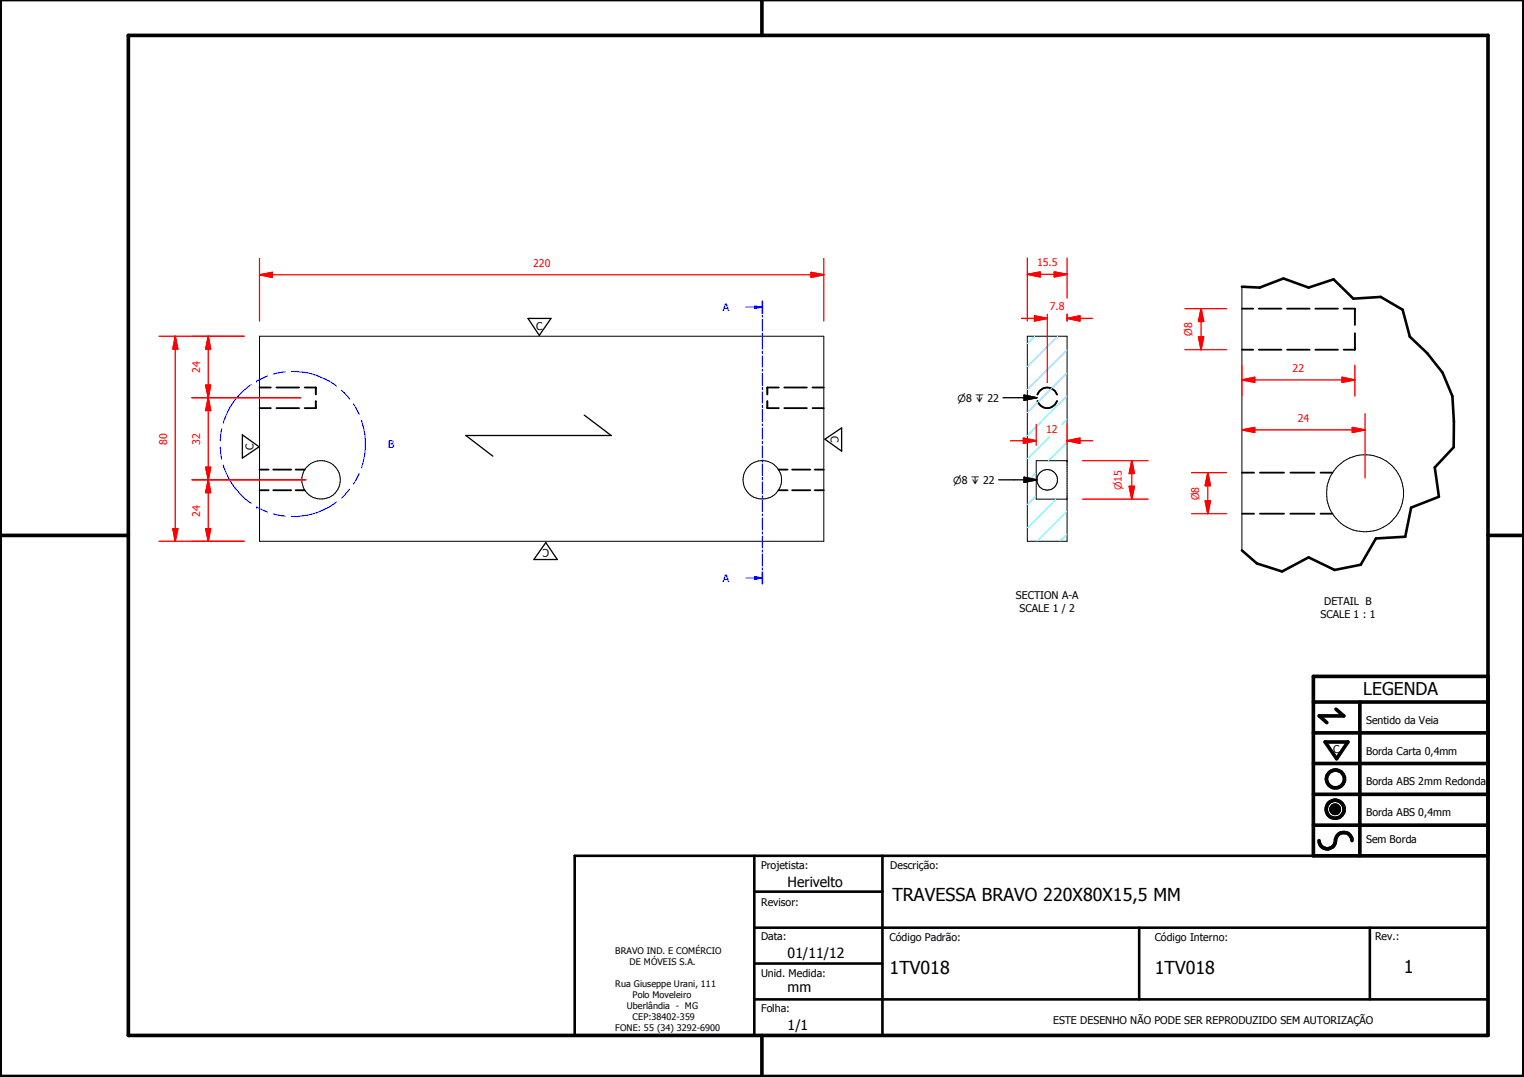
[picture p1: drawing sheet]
<svg xmlns="http://www.w3.org/2000/svg" width="297mm" height="210mm" viewBox="0 0 297 210" stroke-linecap="round" stroke-linejoin="round" font-family="sans-serif">
<g fill="none" stroke="#000" stroke-width=".35">
<path d="M50.6 75.5h2.2M50.6 79.5h2.2M53.9 75.5h4.4M53.9 79.5h4.4M59.4 75.5h2.1v1.4M61.5 78.2v1.3h-2.1M149.6 78.2v1.3h2.2M151.8 75.5h-2.2v1.4M152.9 75.5h4.4M152.9 79.5h4.4M158.4 75.5h2.2M158.4 79.5h2.2"/>
<path d="M202.2 76.9a2 2 0 0 1 1.9-1.4 2 2 0 0 1 1.9 1.4M202.2 78.1a2 2 0 0 0 1.9 1.4 2 2 0 0 0 1.9-1.4M242.1 60.2h2.2M242.1 68.2h2.2M245.4 60.2h4.4M245.4 68.2h4.4M250.9 60.2h4.4M250.9 68.2h4.4M256.4 60.2h4.4M256.4 68.2h4.4M261.9 60.2h2.2v3.1M264.1 64.9v3.3h-2.2"/>
<path d="M50.6 91.5h1.8M50.6 95.5h1.8M53.3 91.5h3.5M53.3 95.5h3.5M57.6 91.5h1.8M57.6 95.5h1.8M151.7 91.5h1.8M151.7 95.5h1.8M154.4 91.5h3.5M154.4 95.5h3.5M158.8 91.5h1.8M158.8 95.5h1.8"/>
<path d="M242.1 92.1h2.3M245.6 92.1h4.7M251.5 92.1h4.7M257.4 92.1h2.3M242.1 100.1h2.3M245.6 100.1h4.7M251.5 100.1h4.7M257.4 100.1h2.3"/>
</g>
<g fill="none" stroke="#000" stroke-width=".19">
<path d="M242.1 55.9v51.4M50.6 65.5h110v40h-110zM200.2 65.5h7.8v40h-7.8zM208 89.8h.1M208 89.8h-6v7.5h6M259.4 157.6l1.6 .1zM259.4 157.7l1.6 .1zM259.4 157.8l1.6 .1zM259.4 157.9h1.6v.1zM259.4 157.9l1.6 .1h-1.5zM259.4 157.6h1.6zM259.5 158h1.5z"/>
<path d="M259.5 158l1.4 .1zM259.5 157.5l1.5 .1zM259.5 158.1h1.4zM259.5 157.4l1.5 .1zM259.5 158.1l1.4 .1zM259.5 157.3l1.4 .1zM259.6 158.2h1.3zM259.6 158.2h1.2zM259.6 157.2l1.3 .1zM259.6 158.2l1.2 .1zM259.6 157.2h1.3zM259.7 158.3h1.1z"/>
<path d="M259.7 158.3l1 .1zM259.7 157.1l1.1 .1zM259.7 157.1h1.1zM259.8 158.4h.9zM259.8 158.4h.8zM259.8 157.1h1zM259.8 157.1h.9zM259.8 158.4l.8 .1zM259.8 157l.9 .1zM259.8 157h.8zM259.9 158.5h.7zM259.9 158.5h.6z"/>
<path d="M259.9 157h.7zM260 158.5h.5zM260 158.5h.4zM260 157h.6zM260.1 158.5h.3zM260.1 158.5h.2zM260.1 156.9l.4 .1zM260.1 156.9h.3zM260.1 156.9h.2z"/>
<circle cx="62.6" cy="93.5" r="3.7"/>
<circle cx="148.6" cy="93.5" r="3.7"/>
<circle cx="204.1" cy="93.5" r="2.01"/>
<circle cx="266.1" cy="96.1" r="7.5"/>
</g>
<path d="M242.1 55.9l3.4 .1 4.6-1.7 5 1.7 4.8-1.6 3.9 3.8 5.3-.3 4.3 2.5 1.4 5.2 3.4 3.2 3 3.8 1.9 4.6 .3 5-.1 5-3.6 3.9 .8 5.7-5.5 2.1-1.1 5.7-5.7 .3-3 5.2-5.1 1-5-2.5-5.2 2.8-4.9-1.6-2.9-2.5M112 166.8h178v35h-178zM147 173.8h25M147 166.8v35M172 166.8v35M147 194.8h143M147 180.8h143M147 187.8h25M222 180.8v14M267 180.8v14" fill="none" stroke="#000" stroke-width=".51"/>
<g fill="#000">
<path d="M259.4 157.6h1.6zM259.5 157.5l1.5 .1zM259.5 157.4l1.5 .1zM259.5 157.3l1.4 .1zM259.6 157.2l1.3 .1zM259.6 157.2h1.3zM259.7 157.1l1.1 .1zM259.7 157.1h1.1zM259.8 157.1h1zM259.8 157.1h.9zM259.8 157l.9 .1zM259.8 157h.8z"/>
<path d="M259.9 157h.7zM260 157h.6zM260.1 156.9l.4 .1zM260.1 156.9h.3zM260.1 156.9h.2zM260.1 158.5h.2zM260 158.5h.4zM260.1 158.5h.3zM259.9 158.5h.6zM260 158.5h.5zM259.8 158.4l.8 .1zM259.9 158.5h.7z"/>
<path d="M259.8 158.4h.8zM259.7 158.3l1 .1zM259.8 158.4h.9zM259.6 158.2l1.2 .1zM259.7 158.3h1.1zM259.6 158.2h1.2zM259.5 158.1l1.4 .1zM259.6 158.2h1.3zM259.5 158l1.4 .1zM259.5 158.1h1.4zM259.4 157.9l1.6 .1h-1.5zM259.5 158h1.5z"/>
<path d="M259.4 157.6l1.6 .1zM259.4 157.7l1.6 .1zM259.4 157.8l1.6 .1zM259.4 157.9h1.6v.1z"/>
</g>
<g fill="none" stroke="#000" stroke-width=".71">
<path d="M148.5 0v6.9M297 -.1v209.9h-297v-209.9M25 6.9h265v194.9h-265zM0 104.4h25M290 104.4h7M256 136.8h34M260.4 138.2l1.5 1.3h-4.8l1.5 1.3M265 136.8v30M290 131.8h-34v35h34M256 154.8h34M256 148.8h34M256 142.8h34"/>
<path d="M258.3 144.6h4.4l-2.2 3.3zM256 160.8h34M257.1 163.8a1.62 1.62 0 0 0 1.8 1.6 1.62 1.62 0 0 0 1.4-1.9 1.63 1.63 0 0 1 1.7-1.2 1.63 1.63 0 0 1 1.5 1.5M148.5 201.8v8"/>
<circle cx="260.2" cy="157.7" r="1.76"/>
<circle cx="260.2" cy="157.7" r=".82"/>
<circle cx="260.3" cy="151.8" r="1.76"/>
</g>
<g fill="none" stroke="#00f" stroke-width=".19">
<path d="M147.1 59.9h1.5M148.6 58.7v2.3M148.6 61.4v.4M148.6 62.2v2.4M148.6 64.9v.5M148.6 65.7v2.4M148.6 68.5v.4M148.6 69.3v2.3M148.6 72v.4M148.6 72.8v2.3M148.6 75.5v.4M148.6 76.3v2.3"/>
<path d="M148.6 79v.5M148.6 79.8v2.4M148.6 82.5v.5M148.6 83.4v2.2M148.6 86v.5M148.6 86.9v2.3M148.6 89.6v.4M148.6 90.4v2.3M148.6 93v.5M148.6 93.9v2.3M148.6 96.6v.5M148.6 97.5v2.2"/>
<path d="M148.6 100.1v.4M148.6 100.9v2.4M148.6 103.6v.5M148.6 104.5v2.3M148.6 107.1v.5M148.6 107.9v2.4M148.6 110.7v.4M148.6 111.5v2.3"/>
</g>
<path d="M148.6 58.7v2.3M148.6 111.5v2.3" fill="none" stroke="#00f" stroke-width=".3"/>
<path d="M147.1 59.6l1.5 .3-1.5 .2z" fill="#00f"/>
<path d="M145.4 59.9h1.7M147.1 59.6l1.5 .3-1.5 .2zM147.1 112.6h1.5" fill="none" stroke="#00f" stroke-width=".19"/>
<path d="M147.1 112.4l1.5 .2-1.5 .3z" fill="#00f"/>
<g fill="none" stroke="#00f" stroke-width=".19">
<path d="M49 74.9a13.9 13.9 0 0 0-5.5 7.6M50 74.3h.1M52.2 73.3l-2.2 1M55.6 72.5l-2.3 .4M56.8 72.4a13.8 13.8 0 0 1 8.8 2.9M66.5 76l1.7 1.8M68.9 78.7l1.1 2.1M42.9 87.1l.3 2.4M43.2 83.6l-.3 2.3M43.5 90.6a14 14 0 0 0 5.5 7.5M50 98.8h.1M50 98.8l2.2 1"/>
<path d="M65.6 97.8a14.2 14.2 0 0 1-8.8 2.9M68.2 95.3l-1.7 1.8M70 92.3l-1.1 2.1M70.4 81.9a13.9 13.9 0 0 1 0 9.3M53.3 100.2l2.3 .4M145.4 112.6h1.7M147.1 112.4l1.5 .2-1.5 .3z"/>
</g>
<g fill="none" stroke="#0ff" stroke-width=".19">
<path d="M201.7 65.5l-1.5 1.5M206.2 65.5l-6 6M208 72.7l-7.8 7.7M208 68.2l-7.8 7.7M208 77.2l-4.8 4.8M202 96.6l-1.8 1.8M202 92.1l-1.8 1.8M203.1 82.1l-2.9 2.8M204.5 85.1l-4.3 4.3M205.8 97.3l-5.6 5.6M208 99.6l-5.9 5.9M208 86.1l-3.7 3.7"/>
<path d="M208 81.7l-1.1 1M208 104.1l-1.5 1.4"/>
</g>
<path d="M50.6 53.6h2.5" fill="none" stroke="#f00" stroke-width=".25"/>
<path d="M50.6 53.6l2.5-.5v1z" fill="#f00"/>
<path d="M50.6 53.6l2.5-.5v1zM158.1 53.6h2.5" fill="none" stroke="#f00" stroke-width=".25"/>
<path d="M158.1 53.1l2.5 .5-2.5 .5z" fill="#f00"/>
<path d="M50.6 50.4v12.2M53.1 53.6h105M158.1 53.1l2.5 .5-2.5 .5zM160.6 50.4v12.2M40.6 65.5v2.5" fill="none" stroke="#f00" stroke-width=".25"/>
<path d="M40.6 65.5l.5 2.5h-1z" fill="#f00"/>
<path d="M40.6 65.5l.5 2.5h-1zM40.6 75.1v2.4" fill="none" stroke="#f00" stroke-width=".25"/>
<path d="M40.1 75.1h1l-.5 2.4z" fill="#f00"/>
<path d="M37.4 65.5h10.2M37.4 77.5h21.2M40.1 75.1h1l-.5 2.4zM40.6 68v7.1M40.6 103v2.5" fill="none" stroke="#f00" stroke-width=".25"/>
<path d="M40.1 103h1l-.5 2.5z" fill="#f00"/>
<path d="M40.6 93.5v2.5M40.1 103h1l-.5 2.5z" fill="none" stroke="#f00" stroke-width=".25"/>
<path d="M40.6 93.5l.5 2.5h-1z" fill="#f00"/>
<path d="M37.4 93.5h22.2M40.6 93.5l.5 2.5h-1zM40.6 91.1v2.4M40.6 96v7M37.4 105.5h10.2" fill="none" stroke="#f00" stroke-width=".25"/>
<path d="M40.1 91.1h1l-.5 2.4z" fill="#f00"/>
<path d="M40.6 77.5v2.5M40.1 91.1h1l-.5 2.4z" fill="none" stroke="#f00" stroke-width=".25"/>
<path d="M40.6 77.5l.5 2.5h-1z" fill="#f00"/>
<path d="M37.4 77.5h21.2M40.6 77.5l.5 2.5h-1zM37.4 93.5h22.2M40.6 80v11.1M34.2 103v2.5" fill="none" stroke="#f00" stroke-width=".25"/>
<path d="M33.7 103h1l-.5 2.5z" fill="#f00"/>
<path d="M34.2 65.5v2.5M33.7 103h1l-.5 2.5z" fill="none" stroke="#f00" stroke-width=".25"/>
<path d="M34.2 65.5l.5 2.5h-1z" fill="#f00"/>
<path d="M205.5 53.5h2.5M31 65.5h16.6M34.2 65.5l.5 2.5h-1zM34.2 68v35M31 105.5h16.6" fill="none" stroke="#f00" stroke-width=".25"/>
<path d="M102.9 62.1h4.5l-2.3 3.3zM47.2 84.8l3.3 2.3-3.3 2.2zM113.9 80.9l5.2 4h-28.3l5.3 4M160.8 85.6l3.2-2.2v4.5zM106.4 105.7l2.2 3.4h-4.5z" fill="none" stroke="#000" stroke-width=".25"/>
<path d="M205.5 53l2.5 .5-2.5 .5z" fill="#f00"/>
<path d="M200.2 53.5h2.5M205.5 53l2.5 .5-2.5 .5z" fill="none" stroke="#f00" stroke-width=".25"/>
<path d="M200.2 53.5l2.5-.5v1z" fill="#f00"/>
<path d="M200.2 53.5l2.5-.5v1zM200.2 50.3v12.3M202.7 53.5h2.8M208 50.3v7.8M201.6 62.1h2.5M208 61.3v1.3" fill="none" stroke="#f00" stroke-width=".25"/>
<path d="M201.6 61.6l2.5 .5-2.5 .5z" fill="#f00"/>
<path d="M201.6 61.6l2.5 .5-2.5 .5zM208 62.1h2.5" fill="none" stroke="#f00" stroke-width=".25"/>
<path d="M208 62.1l2.5-.5v1z" fill="#f00"/>
<path d="M199.1 62.1h2.5M204.1 61.3v13.2M208 62.1l2.5-.5v1zM208 61.3v1.3M210.5 62.1h2.5M220.6 94.8v2.5" fill="none" stroke="#f00" stroke-width=".25"/>
<path d="M220.1 94.8h1l-.5 2.5z" fill="#f00"/>
<path d="M220.1 94.8h1l-.5 2.5zM220.6 89.8v2.5" fill="none" stroke="#f00" stroke-width=".25"/>
<path d="M220.6 89.8l.5 2.5h-1z" fill="#f00"/>
<path d="M199.5 85.9h2.5M211 89.8h12.8M211 97.3h12.8M220.6 89.8l.5 2.5h-1zM220.6 92.3v2.5" fill="none" stroke="#f00" stroke-width=".25"/>
<path d="M199.5 85.4l2.5 .5-2.5 .5z" fill="#f00"/>
<path d="M199.5 85.4l2.5 .5-2.5 .5zM208 85.9h2.5" fill="none" stroke="#f00" stroke-width=".25"/>
<path d="M208 85.9l2.5-.5v1z" fill="#f00"/>
<path d="M242.1 74h2.5M197 85.9h2.5M202 82.7v4.1M208 85.9l2.5-.5v1zM208 82.7v4.1M210.5 85.9h2.5" fill="none" stroke="#f00" stroke-width=".25"/>
<path d="M195.5 77.5h6.6M199.6 77l2.5 .5-2.5 .5zM194.6 93.5h7.5M199.6 93l2.5 .5-2.5 .5z" fill="none" stroke="#000" stroke-width=".25"/>
<path d="M199.6 77l2.5 .5-2.5 .5zM199.6 93l2.5 .5-2.5 .5z" fill="#000"/>
<path d="M242.1 74l2.5-.5v1z" fill="#f00"/>
<path d="M242.1 74l2.5-.5v1zM261.6 74h2.5" fill="none" stroke="#f00" stroke-width=".25"/>
<path d="M261.6 73.5l2.5 .5-2.5 .5z" fill="#f00"/>
<path d="M242.1 71.2v6M244.6 74h17M261.6 73.5l2.5 .5-2.5 .5zM264.1 71.2v6M263.6 83.8h2.5" fill="none" stroke="#f00" stroke-width=".25"/>
<path d="M263.6 83.3l2.5 .5-2.5 .5z" fill="#f00"/>
<path d="M242.1 83.8h2.5M263.6 83.3l2.5 .5-2.5 .5z" fill="none" stroke="#f00" stroke-width=".25"/>
<path d="M242.1 83.8l2.5-.5v1z" fill="#f00"/>
<path d="M234.1 60.2v2.5M242.1 83.8l2.5-.5v1zM244.6 83.8h19M266.1 80.6v12.5" fill="none" stroke="#f00" stroke-width=".25"/>
<path d="M234.1 60.2l.5 2.5h-1z" fill="#f00"/>
<path d="M234.1 60.2l.5 2.5h-1zM234.1 65.7v2.5" fill="none" stroke="#f00" stroke-width=".25"/>
<path d="M233.6 65.7h1l-.5 2.5z" fill="#f00"/>
<path d="M230.9 68.2h8.2M230.9 60.2h8.2M233.6 65.7h1l-.5 2.5zM234.1 62.7v3M235.4 97.6v2.5" fill="none" stroke="#f00" stroke-width=".25"/>
<path d="M234.9 97.6h1l-.5 2.5z" fill="#f00"/>
<path d="M234.9 97.6h1l-.5 2.5zM235.4 92.1v2.6" fill="none" stroke="#f00" stroke-width=".25"/>
<path d="M235.4 92.1l.5 2.6h-1z" fill="#f00"/>
<path d="M232.2 92.1h6.9M235.4 92.1l.5 2.6h-1zM235.4 94.7v2.9M232.2 100.1h6.9" fill="none" stroke="#f00" stroke-width=".25"/>
<g font-size="3.5">
<text x="173.9" y="175.7">TRAVESSA BRAVO 220X80X15,5 MM</text>
<text x="173.4" y="189.7">1TV018</text>
<text x="225.1" y="189.7">1TV018</text>
<text x="273.6" y="189.7">1</text>
</g>
<text font-size="3.4" x="265.7" y="135.4">LEGENDA</text>
<g font-size="2.7">
<text x="153.5" y="172.8">Herivelto</text>
<text x="153.5" y="186.6">01/11/12</text>
<text x="153.5" y="193.4">mm</text>
<text x="153.5" y="200.8">1/1</text>
</g>
<g font-size="2.1" fill="#f00">
<text x="103.9" y="52">220</text>
<text x="202.1" y="51.9">15.5</text>
<text x="204.6" y="60.5">7.8</text>
<text x="232.4" y="65.5" transform="rotate(-90 232.4 65.5)">Ø8</text>
<text x="39" y="72.7" transform="rotate(-90 39 72.7)">24</text>
<text x="251.9" y="72.4">22</text>
<text x="252.9" y="82.2">24</text>
<text x="32.6" y="86.7" transform="rotate(-90 32.6 86.7)">80</text>
<text x="39" y="86.7" transform="rotate(-90 39 86.7)">32</text>
<text x="203.9" y="84.4">12</text>
<text x="39" y="100.7" transform="rotate(-90 39 100.7)">24</text>
<text x="233.7" y="97.5" transform="rotate(-90 233.7 97.5)">Ø8</text>
</g>
<g font-size="2.1">
<text x="104.5" y="64.3">C</text>
<text x="49.4" y="87.7" transform="rotate(-90 49.4 87.7)">C</text>
<text x="161.9" y="85" transform="rotate(90 161.9 85)">C</text>
<text x="107" y="106.9" transform="rotate(180 107 106.9)">C</text>
<text x="198" y="116.8">SECTION A-A</text>
<text x="198.7" y="119.3">SCALE 1 / 2</text>
<text x="258.1" y="117.9">DETAIL B</text>
<text x="257.4" y="120.4">SCALE 1 : 1</text>
<text x="266.3" y="141.1">Sentido da Veia</text>
<text x="259.8" y="146.7">C</text>
<text x="266.3" y="147.2">Borda Carta 0,4mm</text>
<text x="266.3" y="153.1">Borda ABS 2mm Redonda</text>
<text x="266.3" y="159">Borda ABS 0,4mm</text>
<text x="266.3" y="164.4">Sem Borda</text>
<text x="148.4" y="169.3">Projetista:</text>
<text x="173.5" y="169.5">Descrição:</text>
<text x="148.4" y="176.6">Revisor:</text>
<text x="148.4" y="183.2">Data:</text>
<text x="173.4" y="183.3">Código Padrão:</text>
<text x="225.1" y="183.3">Código Interno:</text>
<text x="268" y="183.2">Rev.:</text>
<text x="148.4" y="190.5">Unid. Medida:</text>
<text x="148.4" y="197.2">Folha:</text>
<text x="205.3" y="199.5">ESTE DESENHO NÃO PODE SER REPRODUZIDO SEM AUTORIZAÇÃO</text>
</g>
<g font-size="2.1" fill="#00f">
<text x="140.9" y="60.7">A</text>
<text x="75.6" y="87.3">B</text>
<text x="140.9" y="113.4">A</text>
</g>
<g font-size="1.9">
<text x="186.6" y="78.3">⌀8 ↧ 22</text>
<text x="185.8" y="94.3">⌀8 ↧ 22</text>
</g>
<text font-size="1.9" fill="#f00" x="218.6" y="95.5" transform="rotate(-90 218.6 95.5)">⌀15</text>
<g font-size="1.8">
<text x="119.9" y="186">BRAVO IND. E COMÉRCIO</text>
<text x="122.7" y="188.1">DE MÓVEIS S.A.</text>
<text x="119.9" y="192.4">Rua Giuseppe Urani, 111</text>
<text x="122.2" y="196.7">Uberlândia - MG</text>
<text x="123.3" y="194.6">Polo Moveleiro</text>
<text x="119.9" y="201">FONE: 55 (34) 3292-6900</text>
<text x="123.3" y="198.8">CEP:38402-359</text>
</g>
</svg>
